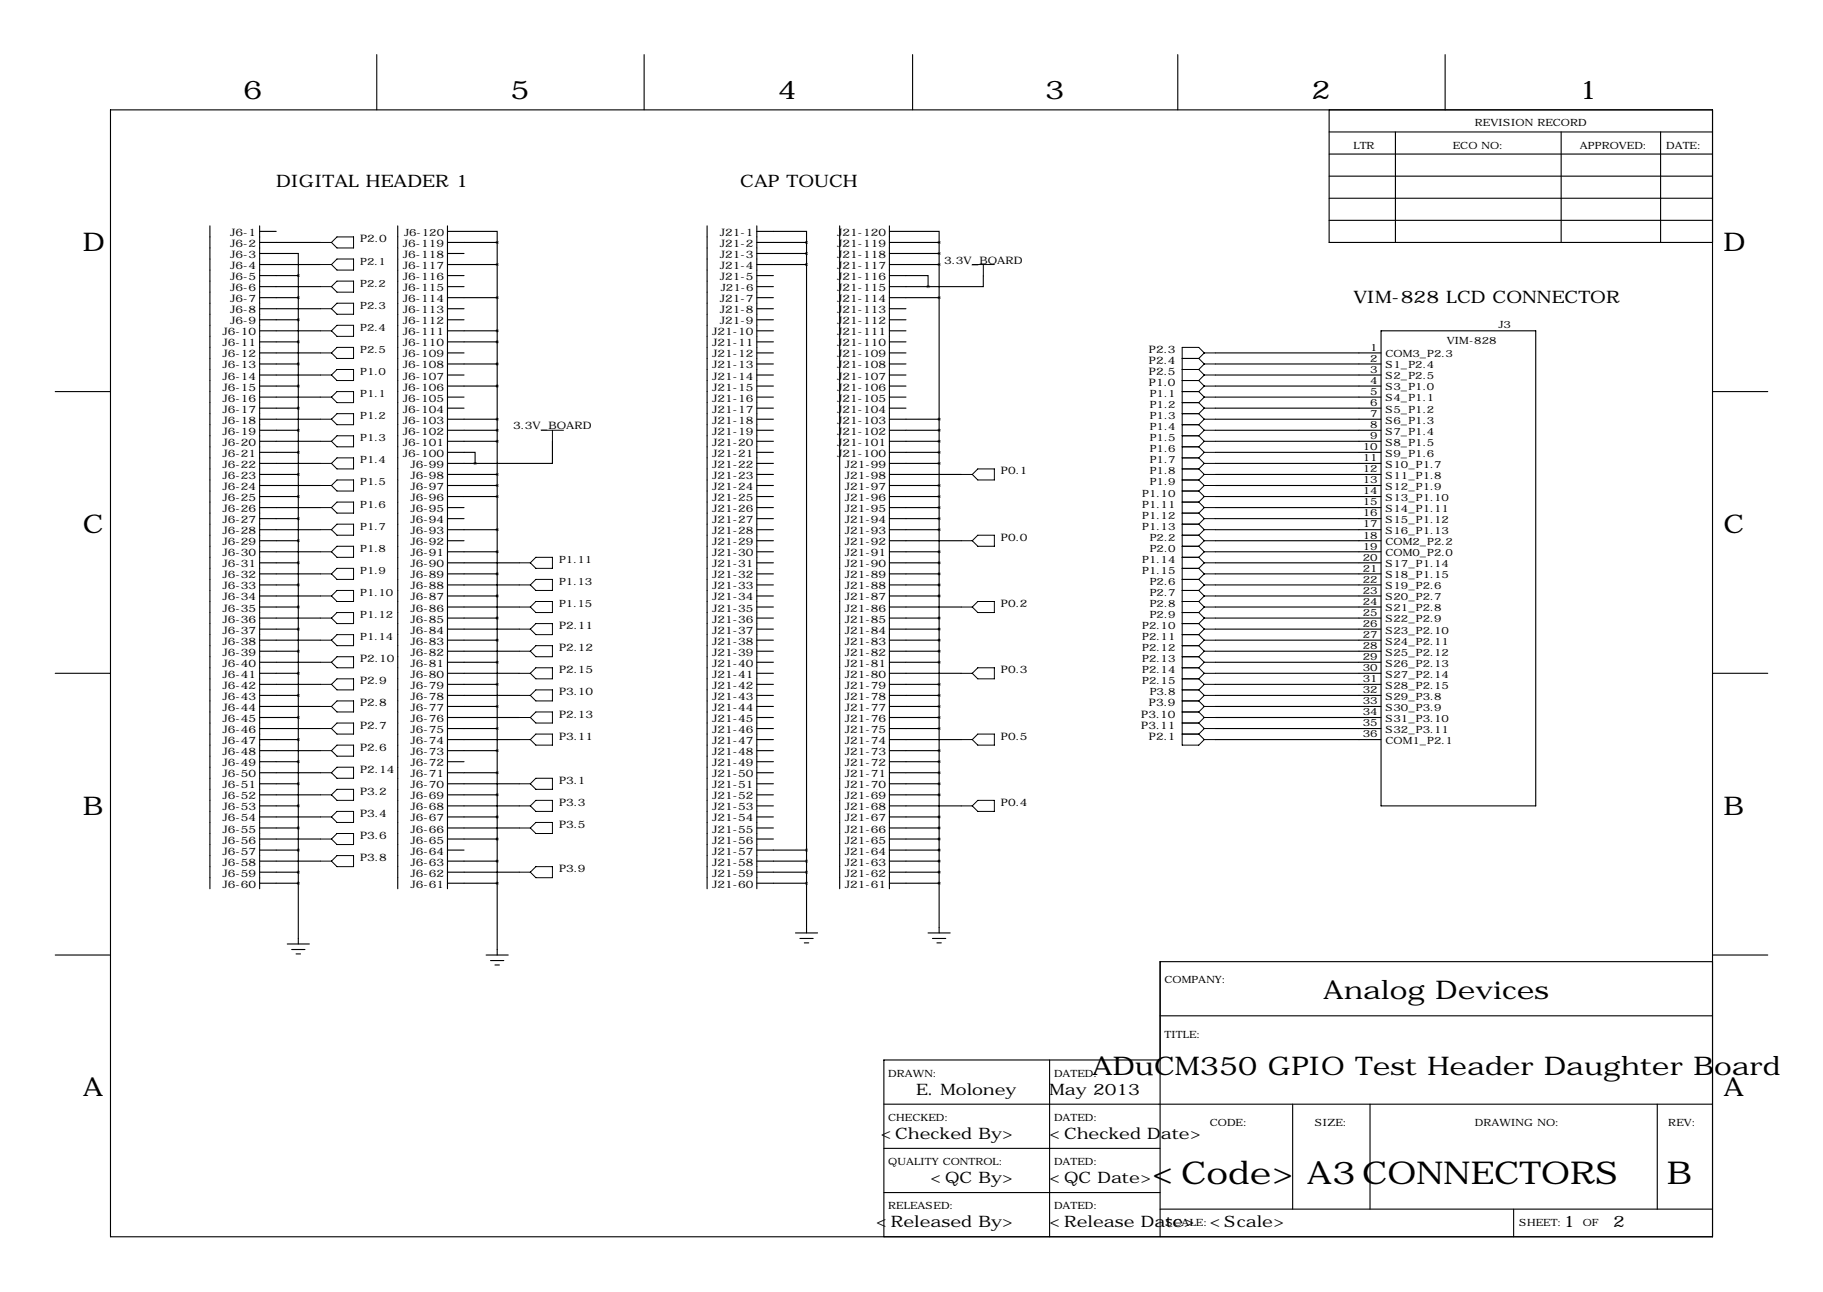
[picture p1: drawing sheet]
<svg xmlns="http://www.w3.org/2000/svg" width="419mm" height="297mm" viewBox="0 0 419 297" stroke-linecap="round" stroke-linejoin="round" font-family="sans-serif">
<g fill="none" stroke="#000" stroke-width=".25">
<path d="M86.6 12.6v12.7M148.1 12.6v12.7M209.8 12.6v12.7M270.8 12.6v12.7M332.2 12.6v12.7M25.4 25.3h368.3v259h-368.3zM305.6 30.3h88.1M305.6 35.4h88.1M305.6 25.3v30.4h88.1M320.8 30.3v25.4M358.9 30.3v25.4M381.8 30.3v25.4"/>
<path d="M48.3 51.9v152.4M59.7 58.3h8.9v5.1M59.7 55.7h14M59.7 51.9v152.4M59.7 53.2h3.8M91.4 51.9v152.4M102.9 53.2h11.4v2.5M102.9 55.7h11.4M102.9 58.3h3.8M102.9 51.9v152.4M114.3 55.7v163.9M162.6 51.9v152.4"/>
<path d="M174 53.2h11.4v2.5M174 55.7h11.4M174 58.3h11.4M174 51.9v152.4M185.4 55.7v158.8M193 51.9v152.4M204.5 53.2h11.4v2.5M204.5 55.7h11.4M204.5 58.3h11.4M204.5 51.9v152.4M215.9 55.7v158.8M305.6 40.5h88.1"/>
<path d="M305.6 45.6h88.1M305.6 50.7h88.1M59.7 60.8h14M59.7 63.4h8.9M59.7 65.9h14M59.7 68.4h8.9M59.7 71h14M59.7 73.5h8.9M59.7 76.1h14M59.7 78.6h8.9M68.6 63.4v153.6M102.9 60.8h11.4"/>
<path d="M102.9 63.4h3.8M102.9 65.9h3.8M102.9 68.4h11.4M102.9 71h3.8M102.9 73.5h3.8M102.9 76.1h11.4M102.9 78.6h11.4M174 60.8h11.4M174 63.4h3.8M174 65.9h3.8M174 68.4h3.8M174 71h3.8"/>
<path d="M174 73.5h3.8M174 76.1h3.8M174 78.6h3.8M204.5 63.4h8.9v2.5M204.5 60.8h11.4M204.5 65.9h8.9M204.5 68.4h11.4M204.5 71h3.8M204.5 73.5h3.8M204.5 76.1h3.8M204.5 78.6h3.8M226.1 63.4v2.5h-12.7"/>
<path d="M317.5 76.1h35.6v109.2h-35.6zM12.7 90h12.7M59.7 81.1h14M59.7 83.7h8.9M59.7 86.2h14M59.7 88.8h8.9M59.7 91.3h14M59.7 93.8h8.9M59.7 96.4h14M59.7 98.9h8.9M102.9 81.1h3.8M102.9 83.7h11.4"/>
<path d="M102.9 86.2h3.8M102.9 88.8h11.4M102.9 91.3h3.8M102.9 93.8h3.8M102.9 96.4h11.4M102.9 98.9h11.4M174 81.1h3.8M174 83.7h3.8M174 86.2h3.8M174 88.8h3.8M174 91.3h3.8M174 93.8h3.8"/>
<path d="M174 96.4h3.8M174 98.9h3.8M204.5 81.1h3.8M204.5 83.7h3.8M204.5 86.2h3.8M204.5 88.8h3.8M204.5 91.3h3.8M204.5 93.8h3.8M204.5 96.4h11.4M204.5 98.9h11.4M279.4 81.1h38.1M279.4 83.7h38.1"/>
<path d="M279.4 86.2h38.1M279.4 88.8h38.1M279.4 91.3h38.1M279.4 93.8h38.1M279.4 96.4h38.1M279.4 98.9h38.1M393.7 90h12.7M59.7 101.5h14M59.7 104h8.9M59.7 106.5h14M59.7 109.1h8.9M59.7 111.6h14"/>
<path d="M59.7 114.2h8.9M59.7 116.7h14M59.7 119.2h8.9M102.9 104h6.3v2.5M102.9 101.5h11.4M102.9 106.5h6.3M102.9 109.1h11.4M102.9 111.6h11.4M102.9 114.2h11.4M102.9 116.7h3.8M102.9 119.2h3.8M127 101.5v5h-17.8"/>
<path d="M174 101.5h3.8M174 104h3.8M174 106.5h3.8M174 109.1h3.8M174 111.6h3.8M174 114.2h3.8M174 116.7h3.8M174 119.2h3.8M204.5 101.5h11.4M204.5 104h11.4M204.5 106.5h11.4M204.5 109.1h16.5"/>
<path d="M204.5 111.6h11.4M204.5 114.2h11.4M204.5 116.7h11.4M204.5 119.2h11.4M279.4 101.5h38.1M279.4 104h38.1M279.4 106.5h38.1M279.4 109.1h38.1M279.4 111.6h38.1M279.4 114.2h38.1M279.4 116.7h38.1M279.4 119.2h38.1"/>
<path d="M59.7 121.8h14M59.7 124.3h8.9M59.7 126.9h14M59.7 129.4h8.9M59.7 131.9h14M59.7 134.5h8.9M59.7 137h14M59.7 139.6h8.9M102.9 121.8h11.4M102.9 124.3h3.8M102.9 126.9h11.4M102.9 129.4h16.5"/>
<path d="M102.9 131.9h11.4M102.9 134.5h16.5M102.9 137h11.4M102.9 139.6h16.5M174 121.8h3.8M174 124.3h3.8M174 126.9h3.8M174 129.4h3.8M174 131.9h3.8M174 134.5h3.8M174 137h3.8M174 139.6h3.8"/>
<path d="M204.5 121.8h11.4M204.5 124.3h16.5M204.5 126.9h11.4M204.5 129.4h11.4M204.5 131.9h11.4M204.5 134.5h11.4M204.5 137h11.4M204.5 139.6h16.5M279.4 121.8h38.1M279.4 124.3h38.1M279.4 126.9h38.1M279.4 129.4h38.1"/>
<path d="M279.4 131.9h38.1M279.4 134.5h38.1M279.4 137h38.1M279.4 139.6h38.1M12.7 154.8h12.7M59.7 154.8h8.9M59.7 142.1h14M59.7 144.6h8.9M59.7 147.2h14M59.7 149.7h8.9M59.7 152.3h14M59.7 157.3h14"/>
<path d="M59.7 159.9h8.9M102.9 154.8h16.5M102.9 142.1h11.4M102.9 144.6h16.5M102.9 147.2h11.4M102.9 149.7h16.5M102.9 152.3h11.4M102.9 157.3h11.4M102.9 159.9h16.5M174 154.8h3.8M174 142.1h3.8M174 144.6h3.8"/>
<path d="M174 147.2h3.8M174 149.7h3.8M174 152.3h3.8M174 157.3h3.8M174 159.9h3.8M204.5 154.8h16.5M204.5 142.1h11.4M204.5 144.6h11.4M204.5 147.2h11.4M204.5 149.7h11.4M204.5 152.3h11.4M204.5 157.3h11.4"/>
<path d="M204.5 159.9h11.4M279.4 154.8h38.1M279.4 142.1h38.1M279.4 144.6h38.1M279.4 147.2h38.1M279.4 149.7h38.1M279.4 152.3h38.1M279.4 157.3h38.1M279.4 159.9h38.1M393.7 154.8h12.7M59.7 162.4h14M59.7 165h8.9"/>
<path d="M59.7 167.5h14M59.7 170h8.9M59.7 172.6h14M59.7 175.1h8.9M59.7 177.7h14M102.9 162.4h11.4M102.9 165h16.5M102.9 167.5h11.4M102.9 170h16.5M102.9 172.6h11.4M102.9 175.1h3.8M102.9 177.7h11.4"/>
<path d="M174 162.4h3.8M174 165h3.8M174 167.5h3.8M174 170h3.8M174 172.6h3.8M174 175.1h3.8M174 177.7h3.8M204.5 162.4h11.4M204.5 165h11.4M204.5 167.5h11.4M204.5 170h16.5M204.5 172.6h11.4"/>
<path d="M204.5 175.1h11.4M204.5 177.7h11.4M279.4 162.4h38.1M279.4 165h38.1M279.4 167.5h38.1M279.4 170h38.1M59.7 180.2h8.9M59.7 182.7h14M59.7 185.3h8.9M59.7 187.8h14M59.7 190.4h8.9M59.7 192.9h14"/>
<path d="M59.7 195.4h8.9M59.7 198h14M102.9 180.2h16.5M102.9 182.7h11.4M102.9 185.3h16.5M102.9 187.8h11.4M102.9 190.4h16.5M102.9 192.9h11.4M102.9 195.4h3.8M102.9 198h11.4M174 180.2h3.8M174 182.7h3.8"/>
<path d="M174 185.3h3.8M174 187.8h3.8M174 190.4h3.8M174 192.9h3.8M174 195.4h11.4M174 198h11.4M204.5 180.2h11.4M204.5 182.7h11.4M204.5 185.3h16.5M204.5 187.8h11.4M204.5 190.4h11.4M204.5 192.9h11.4"/>
<path d="M204.5 195.4h11.4M204.5 198h11.4M12.7 219.6h12.7M59.7 200.5h8.9M59.7 203.1h8.9M66 217h5.1M67.1 218.3h3M68.1 219.3h1M102.9 200.5h16.5M102.9 203.1h11.4M111.8 219.6h5M174 200.5h11.4"/>
<path d="M174 203.1h11.4M182.9 214.5h5.1M183.9 215.8h3M184.9 216.8h1M204.5 200.5h11.4M204.5 203.1h11.4M213.4 214.5h5M214.4 215.8h3M215.4 216.8h1M393.7 219.6h12.7M112.8 220.8h3M113.8 221.9h1"/>
<path d="M266.7 233.5h127M393.7 221.1h-127v63.2M203.2 253.9h190.5M241.3 243.7v40.6M266.7 243.7h-63.5v40.6M297.2 253.9v24.1M315 253.9v24.1M381 253.9v24.1M203.2 264h63.5M203.2 274.2h63.5M266.7 278h127M348 278v6.3"/>
</g>
<g fill="none" stroke="#000" stroke-width=".23">
<path d="M73.7 55.7h2.5M76.2 55.7l1.3-1.2h3.8v2.5h-3.8zM77.5 59.5h3.8v2.6h-3.8l-1.3-1.3zM73.7 60.8h2.5M73.7 65.9h2.5M73.7 71h2.5M73.7 76.1h2.5M76.2 65.9l1.3-1.3h3.8v2.6h-3.8zM76.2 76.1l1.3-1.3h3.8v2.5h-3.8zM77.5 69.7h3.8v2.5h-3.8l-1.3-1.2zM223.5 60.8h5.1M226.1 60.8v2.6"/>
<path d="M73.7 81.1h2.5M73.7 86.2h2.5M73.7 91.3h2.5M73.7 96.4h2.5M76.2 81.1l1.3-1.2h3.8v2.5h-3.8zM76.2 91.3l1.3-1.3h3.8v2.6h-3.8zM77.5 84.9h3.8v2.6h-3.8l-1.3-1.3zM77.5 95.1h3.8v2.5h-3.8l-1.3-1.2zM124.5 98.9h5M127 98.9v2.6M271.8 82.4h3.8M271.8 87.5h3.8"/>
<path d="M271.8 84.9h3.8M271.8 92.6h3.8M271.8 90h3.8M271.8 97.6h3.8M271.8 95.1h3.8M275.6 82.4l1.3 1.3M275.6 84.9l1.3 1.3M275.6 87.5l1.3 1.3M275.6 90l1.3 1.3M275.6 92.6l1.3 1.2M275.6 95.1l1.3 1.3M275.6 97.6l1.3 1.3"/>
<path d="M276.9 81.1h2.5M276.9 81.1l-1.3-1.2h-3.8v91.4h3.8l1.3-1.3M276.9 86.2h2.5M276.9 91.3h2.5M276.9 96.4h2.5M276.9 98.9h2.5M276.9 86.2l-1.3 1.3M276.9 81.1l-1.3 1.3M276.9 83.7h2.5M276.9 83.7l-1.3 1.2M276.9 88.8h2.5M276.9 88.8l-1.3 1.2"/>
<path d="M276.9 91.3l-1.3 1.3M276.9 93.8h2.5M276.9 93.8l-1.3 1.3M276.9 96.4l-1.3 1.2M276.9 98.9l-1.3 1.3M73.7 101.5h2.5M73.7 106.5h2.5M73.7 111.6h2.5M73.7 116.7h2.5M76.2 101.5l1.3-1.3h3.8v2.5h-3.8zM76.2 106.5l1.3-1.2h3.8v2.5h-3.8zM76.2 116.7l1.3-1.3h3.8v2.6h-3.8z"/>
<path d="M77.5 110.3h3.8v2.6h-3.8l-1.3-1.3zM221 109.1h2.5M223.5 109.1l1.3-1.3h3.8v2.5h-3.8zM271.8 102.7h3.8M271.8 100.2h3.8M271.8 107.8h3.8M271.8 105.3h3.8M271.8 112.9h3.8M271.8 110.3h3.8M271.8 118h3.8M271.8 115.4h3.8M275.6 100.2l1.3 1.3"/>
<path d="M275.6 102.7l1.3 1.3M275.6 105.3l1.3 1.2M275.6 107.8l1.3 1.3M275.6 110.3l1.3 1.3M275.6 112.9l1.3 1.3M275.6 115.4l1.3 1.3M275.6 118l1.3 1.2M276.9 101.5h2.5M276.9 106.5h2.5M276.9 111.6h2.5M276.9 116.7h2.5M276.9 109.1h2.5"/>
<path d="M276.9 101.5l-1.3 1.2M276.9 116.7l-1.3 1.3M276.9 104h2.5M276.9 104l-1.3 1.3M276.9 106.5l-1.3 1.3M276.9 109.1l-1.3 1.2M276.9 111.6l-1.3 1.3M276.9 114.2h2.5M276.9 114.2l-1.3 1.2M276.9 119.2h2.5M276.9 119.2l-1.3 1.3M73.7 121.8h2.5"/>
<path d="M73.7 126.9h2.5M73.7 131.9h2.5M73.7 137h2.5M76.2 121.8l1.3-1.3h3.8v2.5h-3.8zM76.2 126.9l1.3-1.3h3.8v2.5h-3.8zM76.2 131.9l1.3-1.2h3.8v2.5h-3.8zM77.5 135.7h3.8v2.6h-3.8l-1.3-1.3zM119.4 129.4h2.5M119.4 134.5h2.5M119.4 139.6h2.5M121.9 129.4l1.3-1.3h3.8v2.6h-3.8zM121.9 134.5l1.3-1.3h3.8v2.5h-3.8z"/>
<path d="M121.9 139.6l1.3-1.3h3.8v2.5h-3.8zM221 139.6h2.5M221 124.3h2.5M223.5 124.3l1.3-1.3h3.8v2.6h-3.8zM223.5 139.6l1.3-1.3h3.8v2.5h-3.8zM271.8 123h3.8M271.8 120.5h3.8M271.8 128.1h3.8M271.8 125.6h3.8M271.8 133.2h3.8M271.8 130.7h3.8M271.8 138.3h3.8"/>
<path d="M271.8 135.7h3.8M275.6 120.5l1.3 1.3M275.6 123l1.3 1.3M275.6 125.6l1.3 1.3M275.6 128.1l1.3 1.3M275.6 130.7l1.3 1.2M275.6 133.2l1.3 1.3M275.6 135.7l1.3 1.3M275.6 138.3l1.3 1.3M276.9 121.8h2.5M276.9 126.9h2.5M276.9 131.9h2.5"/>
<path d="M276.9 137h2.5M276.9 129.4h2.5M276.9 134.5h2.5M276.9 139.6h2.5M276.9 124.3h2.5M276.9 131.9l-1.3 1.3M276.9 121.8l-1.3 1.2M276.9 124.3l-1.3 1.3M276.9 126.9l-1.3 1.2M276.9 129.4l-1.3 1.3M276.9 134.5l-1.3 1.2M276.9 137l-1.3 1.3"/>
<path d="M276.9 139.6l-1.3 1.2M73.7 142.1h2.5M73.7 147.2h2.5M73.7 152.3h2.5M73.7 157.3h2.5M76.2 142.1l1.3-1.3h3.8v2.6h-3.8zM76.2 152.3l1.3-1.3h3.8v2.5h-3.8zM76.2 157.3l1.3-1.2h3.8v2.5h-3.8zM77.5 145.9h3.8v2.5h-3.8l-1.3-1.2zM119.4 154.8h2.5M119.4 144.6h2.5M119.4 149.7h2.5"/>
<path d="M119.4 159.9h2.5M121.9 144.6l1.3-1.2h3.8v2.5h-3.8zM121.9 149.7l1.3-1.3h3.8v2.6h-3.8zM121.9 154.8l1.3-1.3h3.8v2.6h-3.8zM121.9 159.9l1.3-1.3h3.8v2.5h-3.8zM221 154.8h2.5M223.5 154.8l1.3-1.3h3.8v2.6h-3.8zM271.8 143.4h3.8M271.8 140.8h3.8M271.8 148.4h3.8M271.8 145.9h3.8M271.8 156.1h3.8"/>
<path d="M271.8 153.5h3.8M271.8 151h3.8M271.8 158.6h3.8M275.6 140.8l1.3 1.3M275.6 143.4l1.3 1.2M275.6 145.9l1.3 1.3M275.6 148.4l1.3 1.3M275.6 151l1.3 1.3M275.6 153.5l1.3 1.3M275.6 156.1l1.3 1.2M275.6 158.6l1.3 1.3M276.9 142.1h2.5"/>
<path d="M276.9 147.2h2.5M276.9 154.8h2.5M276.9 142.1l-1.3 1.3M276.9 144.6h2.5M276.9 144.6l-1.3 1.3M276.9 147.2l-1.3 1.2M276.9 149.7h2.5M276.9 149.7l-1.3 1.3M276.9 152.3h2.5M276.9 152.3l-1.3 1.2M276.9 154.8l-1.3 1.3M276.9 157.3h2.5"/>
<path d="M276.9 157.3l-1.3 1.3M276.9 159.9h2.5M276.9 159.9l-1.3 1.2M73.7 167.5h2.5M73.7 162.4h2.5M73.7 172.6h2.5M73.7 177.7h2.5M76.2 162.4l1.3-1.3h3.8v2.6h-3.8zM76.2 167.5l1.3-1.3h3.8v2.6h-3.8zM76.2 172.6l1.3-1.3h3.8v2.5h-3.8zM76.2 177.7l1.3-1.3h3.8v2.5h-3.8zM119.4 170h2.5"/>
<path d="M119.4 165h2.5M121.9 170l1.3-1.2h3.8v2.5h-3.8zM123.2 163.7h3.8v2.5h-3.8l-1.3-1.2zM221 170h2.5M223.5 170l1.3-1.2h3.8v2.5h-3.8zM271.8 168.8h3.8M271.8 161.1h3.8M271.8 166.2h3.8M271.8 163.7h3.8M275.6 163.7l1.3 1.3M275.6 166.2l1.3 1.3M275.6 168.8l1.3 1.2"/>
<path d="M275.6 161.1l1.3 1.3M276.9 170h2.5M276.9 165h2.5M276.9 165l-1.3 1.2M276.9 167.5h2.5M276.9 167.5l-1.3 1.3M276.9 162.4h2.5M276.9 162.4l-1.3 1.3M73.7 198h2.5M73.7 187.8h2.5M73.7 182.7h2.5M73.7 192.9h2.5"/>
<path d="M76.2 187.8l1.3-1.3h3.8v2.6h-3.8zM76.2 192.9l1.3-1.3h3.8v2.6h-3.8zM76.2 198l1.3-1.3h3.8v2.5h-3.8zM77.5 181.5h3.8v2.5h-3.8l-1.3-1.3zM119.4 185.3h2.5M119.4 180.2h2.5M119.4 190.4h2.5M121.9 180.2l1.3-1.3h3.8v2.6h-3.8zM121.9 185.3l1.3-1.3h3.8v2.5h-3.8zM121.9 190.4l1.3-1.3h3.8v2.5h-3.8zM123.2 199.2h3.8v2.6h-3.8l-1.3-1.3zM221 185.3h2.5"/>
<path d="M223.5 185.3l1.3-1.3h3.8v2.5h-3.8zM119.4 200.5h2.5"/>
</g>
<path d="M213.3 65.9a.05 .05 0 0 0 .1 0 .05 .05 0 0 0-.1 0z" fill="#000" stroke="#000" stroke-width=".63"/>
<g font-size="7.3">
<text x="264.9" y="272.3">&lt;Code&gt;</text>
<text x="300.5" y="272.3">A3 CONNECTORS</text>
<text x="383.2" y="272.3">B</text>
</g>
<g font-size="5.9">
<text x="55.9" y="22.7">6</text>
<text x="117.3" y="22.7">5</text>
<text x="178.8" y="22.7">4</text>
<text x="240.3" y="22.7">3</text>
<text x="301.5" y="22.7">2</text>
<text x="363" y="22.7">1</text>
<text x="19" y="57.8">D</text>
<text x="396.2" y="57.8">D</text>
<text x="19" y="122.5">C</text>
<text x="396.2" y="122.5">C</text>
<text x="19" y="187.3">B</text>
<text x="396.2" y="187.3">B</text>
<text x="304.2" y="229.8">Analog Devices</text>
<text x="251.1" y="247.1">ADuCM350 GPIO Test Header Daughter Board</text>
<text x="19" y="252.1">A</text>
<text x="396.2" y="252.1">A</text>
</g>
<g font-size="4">
<text x="63.5" y="43">DIGITAL HEADER 1</text>
<text x="170.2" y="43">CAP TOUCH</text>
<text x="311.1" y="69.7">VIM-828 LCD CONNECTOR</text>
</g>
<g font-size="3.6">
<text x="210.6" y="251.6">E. Moloney</text>
<text x="241.3" y="251.6">May 2013</text>
<text x="202.5" y="261.8">&lt;Checked By&gt;</text>
<text x="241.3" y="261.8">&lt;Checked Date&gt;</text>
<text x="213.9" y="272">&lt;QC By&gt;</text>
<text x="241.3" y="272">&lt;QC Date&gt;</text>
<text x="201.5" y="282.1">&lt;Released By&gt;</text>
<text x="241.3" y="282.1">&lt;Release Date&gt;</text>
<text x="278.1" y="282.1">&lt;Scale&gt;</text>
<text x="359.4" y="282.1">1</text>
<text x="370.8" y="282.1">2</text>
</g>
<g font-size="2.4">
<text x="52.9" y="54.2">J6-1</text>
<text x="52.9" y="56.8">J6-2</text>
<text x="52.9" y="59.3">J6-3</text>
<text x="82.8" y="55.7">P2.0</text>
<text x="92.6" y="59.3">J6-118</text>
<text x="92.6" y="56.8">J6-119</text>
<text x="165.5" y="54.2">J21-1</text>
<text x="165.5" y="56.8">J21-2</text>
<text x="165.5" y="59.3">J21-3</text>
<text x="192.4" y="59.3">J21-118</text>
<text x="192.4" y="56.8">J21-119</text>
<text x="192.4" y="54.2">J21-120</text>
<text x="52.9" y="61.9">J6-4</text>
<text x="52.9" y="64.4">J6-5</text>
<text x="92.6" y="64.4">J6-116</text>
<text x="92.6" y="61.9">J6-117</text>
<text x="165.5" y="61.9">J21-4</text>
<text x="165.5" y="64.4">J21-5</text>
<text x="192.4" y="64.4">J21-116</text>
<text x="192.4" y="61.9">J21-117</text>
<text x="217" y="60.6">3.3V_BOARD</text>
<text x="52.9" y="66.9">J6-6</text>
<text x="52.9" y="69.5">J6-7</text>
<text x="92.6" y="69.5">J6-114</text>
<text x="92.6" y="66.9">J6-115</text>
<text x="165.5" y="69.5">J21-7</text>
<text x="192.4" y="69.5">J21-114</text>
<text x="192.4" y="66.9">J21-115</text>
<text x="51.2" y="77.1">J6-10</text>
<text x="52.9" y="72">J6-8</text>
<text x="52.9" y="74.6">J6-9</text>
<text x="92.6" y="77.1">J6-111</text>
<text x="92.6" y="74.6">J6-112</text>
<text x="92.6" y="72">J6-113</text>
<text x="163.7" y="77.1">J21-10</text>
<text x="165.5" y="72">J21-8</text>
<text x="165.5" y="74.6">J21-9</text>
<text x="192.4" y="77.1">J21-111</text>
<text x="192.4" y="74.6">J21-112</text>
<text x="192.4" y="72">J21-113</text>
<text x="51.2" y="79.6">J6-11</text>
<text x="51.2" y="82.2">J6-12</text>
<text x="92.6" y="82.2">J6-109</text>
<text x="92.6" y="79.6">J6-110</text>
<text x="163.7" y="79.6">J21-11</text>
<text x="163.7" y="82.2">J21-12</text>
<text x="192.4" y="82.2">J21-109</text>
<text x="192.4" y="79.6">J21-110</text>
<text x="264.1" y="81.1">P2.3</text>
<text x="264.1" y="83.7">P2.4</text>
<text x="51.2" y="84.7">J6-13</text>
<text x="51.2" y="87.3">J6-14</text>
<text x="51.2" y="89.8">J6-15</text>
<text x="92.6" y="89.8">J6-106</text>
<text x="92.6" y="87.3">J6-107</text>
<text x="92.6" y="84.7">J6-108</text>
<text x="163.7" y="84.7">J21-13</text>
<text x="163.7" y="87.3">J21-14</text>
<text x="163.7" y="89.8">J21-15</text>
<text x="192.4" y="89.8">J21-106</text>
<text x="192.4" y="87.3">J21-107</text>
<text x="192.4" y="84.7">J21-108</text>
<text x="264.1" y="86.2">P2.5</text>
<text x="264.1" y="88.8">P1.0</text>
<text x="51.2" y="92.3">J6-16</text>
<text x="51.2" y="94.9">J6-17</text>
<text x="92.6" y="94.9">J6-104</text>
<text x="92.6" y="92.3">J6-105</text>
<text x="163.7" y="92.3">J21-16</text>
<text x="163.7" y="94.9">J21-17</text>
<text x="192.4" y="94.9">J21-104</text>
<text x="192.4" y="92.3">J21-105</text>
<text x="51.2" y="97.4">J6-18</text>
<text x="51.2" y="100">J6-19</text>
<text x="92.6" y="100">J6-102</text>
<text x="92.6" y="97.4">J6-103</text>
<text x="118" y="98.7">3.3V_BOARD</text>
<text x="163.7" y="97.4">J21-18</text>
<text x="163.7" y="100">J21-19</text>
<text x="192.4" y="100">J21-102</text>
<text x="192.4" y="97.4">J21-103</text>
<text x="51.2" y="102.5">J6-20</text>
<text x="51.2" y="105">J6-21</text>
<text x="51.2" y="107.6">J6-22</text>
<text x="92.6" y="105">J6-100</text>
<text x="92.6" y="102.5">J6-101</text>
<text x="94.4" y="107.6">J6-99</text>
<text x="163.7" y="102.5">J21-20</text>
<text x="163.7" y="105">J21-21</text>
<text x="163.7" y="107.6">J21-22</text>
<text x="192.4" y="105">J21-100</text>
<text x="192.4" y="102.5">J21-101</text>
<text x="194.2" y="107.6">J21-99</text>
<text x="51.2" y="110.1">J6-23</text>
<text x="51.2" y="112.7">J6-24</text>
<text x="94.4" y="112.7">J6-97</text>
<text x="94.4" y="110.1">J6-98</text>
<text x="163.7" y="110.1">J21-23</text>
<text x="163.7" y="112.7">J21-24</text>
<text x="194.2" y="112.7">J21-97</text>
<text x="194.2" y="110.1">J21-98</text>
<text x="230.1" y="109.1">P0.1</text>
<text x="51.2" y="115.2">J6-25</text>
<text x="51.2" y="117.7">J6-26</text>
<text x="94.4" y="117.7">J6-95</text>
<text x="94.4" y="115.2">J6-96</text>
<text x="163.7" y="115.2">J21-25</text>
<text x="163.7" y="117.7">J21-26</text>
<text x="194.2" y="117.7">J21-95</text>
<text x="194.2" y="115.2">J21-96</text>
<text x="51.2" y="120.3">J6-27</text>
<text x="51.2" y="122.8">J6-28</text>
<text x="51.2" y="125.4">J6-29</text>
<text x="94.4" y="125.4">J6-92</text>
<text x="94.4" y="122.8">J6-93</text>
<text x="94.4" y="120.3">J6-94</text>
<text x="163.7" y="120.3">J21-27</text>
<text x="163.7" y="122.8">J21-28</text>
<text x="163.7" y="125.4">J21-29</text>
<text x="194.2" y="125.4">J21-92</text>
<text x="194.2" y="122.8">J21-93</text>
<text x="194.2" y="120.3">J21-94</text>
<text x="230.1" y="124.3">P0.0</text>
<text x="51.2" y="127.9">J6-30</text>
<text x="51.2" y="130.4">J6-31</text>
<text x="94.4" y="130.4">J6-90</text>
<text x="94.4" y="127.9">J6-91</text>
<text x="163.7" y="127.9">J21-30</text>
<text x="163.7" y="130.4">J21-31</text>
<text x="194.2" y="130.4">J21-90</text>
<text x="194.2" y="127.9">J21-91</text>
<text x="51.2" y="133">J6-32</text>
<text x="51.2" y="135.5">J6-33</text>
<text x="94.4" y="135.5">J6-88</text>
<text x="94.4" y="133">J6-89</text>
<text x="163.7" y="133">J21-32</text>
<text x="163.7" y="135.5">J21-33</text>
<text x="194.2" y="135.5">J21-88</text>
<text x="194.2" y="133">J21-89</text>
<text x="51.2" y="138.1">J6-34</text>
<text x="51.2" y="140.6">J6-35</text>
<text x="51.2" y="143.1">J6-36</text>
<text x="94.4" y="143.1">J6-85</text>
<text x="94.4" y="140.6">J6-86</text>
<text x="94.4" y="138.1">J6-87</text>
<text x="163.7" y="138.1">J21-34</text>
<text x="163.7" y="140.6">J21-35</text>
<text x="163.7" y="143.1">J21-36</text>
<text x="194.2" y="143.1">J21-85</text>
<text x="194.2" y="140.6">J21-86</text>
<text x="194.2" y="138.1">J21-87</text>
<text x="230.1" y="139.6">P0.2</text>
<text x="51.2" y="145.7">J6-37</text>
<text x="51.2" y="148.2">J6-38</text>
<text x="94.4" y="148.2">J6-83</text>
<text x="94.4" y="145.7">J6-84</text>
<text x="128.5" y="144.6">P2.11</text>
<text x="128.5" y="149.7">P2.12</text>
<text x="163.7" y="145.7">J21-37</text>
<text x="163.7" y="148.2">J21-38</text>
<text x="194.2" y="148.2">J21-83</text>
<text x="194.2" y="145.7">J21-84</text>
<text x="51.2" y="150.8">J6-39</text>
<text x="51.2" y="153.3">J6-40</text>
<text x="51.2" y="155.8">J6-41</text>
<text x="82.8" y="152.3">P2.10</text>
<text x="94.4" y="155.8">J6-80</text>
<text x="94.4" y="153.3">J6-81</text>
<text x="94.4" y="150.8">J6-82</text>
<text x="128.5" y="154.8">P2.15</text>
<text x="163.7" y="150.8">J21-39</text>
<text x="163.7" y="153.3">J21-40</text>
<text x="163.7" y="155.8">J21-41</text>
<text x="194.2" y="155.8">J21-80</text>
<text x="194.2" y="153.3">J21-81</text>
<text x="194.2" y="150.8">J21-82</text>
<text x="230.1" y="154.8">P0.3</text>
<text x="51.2" y="158.4">J6-42</text>
<text x="51.2" y="160.9">J6-43</text>
<text x="82.8" y="157.3">P2.9</text>
<text x="94.4" y="160.9">J6-78</text>
<text x="94.4" y="158.4">J6-79</text>
<text x="128.5" y="159.9">P3.10</text>
<text x="163.7" y="158.4">J21-42</text>
<text x="163.7" y="160.9">J21-43</text>
<text x="194.2" y="160.9">J21-78</text>
<text x="194.2" y="158.4">J21-79</text>
<text x="51.2" y="163.5">J6-44</text>
<text x="51.2" y="166">J6-45</text>
<text x="82.8" y="167.5">P2.7</text>
<text x="82.8" y="162.4">P2.8</text>
<text x="94.4" y="166">J6-76</text>
<text x="94.4" y="163.5">J6-77</text>
<text x="128.5" y="165">P2.13</text>
<text x="163.7" y="163.5">J21-44</text>
<text x="163.7" y="166">J21-45</text>
<text x="194.2" y="166">J21-76</text>
<text x="194.2" y="163.5">J21-77</text>
<text x="262.4" y="165">P3.10</text>
<text x="262.4" y="167.5">P3.11</text>
<text x="264.1" y="162.4">P3.9</text>
<text x="51.2" y="168.5">J6-46</text>
<text x="51.2" y="171.1">J6-47</text>
<text x="51.2" y="173.6">J6-48</text>
<text x="82.8" y="172.6">P2.6</text>
<text x="94.4" y="173.6">J6-73</text>
<text x="94.4" y="171.1">J6-74</text>
<text x="94.4" y="168.5">J6-75</text>
<text x="128.5" y="170">P3.11</text>
<text x="163.7" y="168.5">J21-46</text>
<text x="163.7" y="171.1">J21-47</text>
<text x="163.7" y="173.6">J21-48</text>
<text x="194.2" y="173.6">J21-73</text>
<text x="194.2" y="171.1">J21-74</text>
<text x="194.2" y="168.5">J21-75</text>
<text x="230.1" y="170">P0.5</text>
<text x="264.1" y="170">P2.1</text>
<text x="51.2" y="176.2">J6-49</text>
<text x="51.2" y="178.7">J6-50</text>
<text x="82.8" y="177.7">P2.14</text>
<text x="94.4" y="178.7">J6-71</text>
<text x="94.4" y="176.2">J6-72</text>
<text x="163.7" y="176.2">J21-49</text>
<text x="163.7" y="178.7">J21-50</text>
<text x="194.2" y="178.7">J21-71</text>
<text x="194.2" y="176.2">J21-72</text>
<text x="51.2" y="181.2">J6-51</text>
<text x="51.2" y="183.8">J6-52</text>
<text x="82.8" y="182.7">P3.2</text>
<text x="94.4" y="183.8">J6-69</text>
<text x="94.4" y="181.2">J6-70</text>
<text x="128.5" y="180.2">P3.1</text>
<text x="128.5" y="185.3">P3.3</text>
<text x="163.7" y="181.2">J21-51</text>
<text x="163.7" y="183.8">J21-52</text>
<text x="194.2" y="183.8">J21-69</text>
<text x="194.2" y="181.2">J21-70</text>
<text x="230.1" y="185.3">P0.4</text>
<text x="51.2" y="186.3">J6-53</text>
<text x="51.2" y="188.9">J6-54</text>
<text x="51.2" y="191.4">J6-55</text>
<text x="82.8" y="187.8">P3.4</text>
<text x="94.4" y="191.4">J6-66</text>
<text x="94.4" y="188.9">J6-67</text>
<text x="94.4" y="186.3">J6-68</text>
<text x="128.5" y="190.4">P3.5</text>
<text x="163.7" y="186.3">J21-53</text>
<text x="163.7" y="188.9">J21-54</text>
<text x="163.7" y="191.4">J21-55</text>
<text x="194.2" y="191.4">J21-66</text>
<text x="194.2" y="188.9">J21-67</text>
<text x="194.2" y="186.3">J21-68</text>
<text x="51.2" y="193.9">J6-56</text>
<text x="51.2" y="196.5">J6-57</text>
<text x="82.8" y="198">P3.8</text>
<text x="82.8" y="192.9">P3.6</text>
<text x="94.4" y="196.5">J6-64</text>
<text x="94.4" y="193.9">J6-65</text>
<text x="163.7" y="193.9">J21-56</text>
<text x="163.7" y="196.5">J21-57</text>
<text x="194.2" y="196.5">J21-64</text>
<text x="194.2" y="193.9">J21-65</text>
<text x="51.2" y="199">J6-58</text>
<text x="51.2" y="201.6">J6-59</text>
<text x="94.4" y="201.6">J6-62</text>
<text x="94.4" y="199">J6-63</text>
<text x="128.5" y="200.5">P3.9</text>
<text x="163.7" y="199">J21-58</text>
<text x="163.7" y="201.6">J21-59</text>
<text x="194.2" y="201.6">J21-62</text>
<text x="194.2" y="199">J21-63</text>
<text x="51.2" y="204.1">J6-60</text>
<text x="94.4" y="204.1">J6-61</text>
<text x="163.7" y="204.1">J21-60</text>
<text x="194.2" y="204.1">J21-61</text>
</g>
<g font-size="2.3">
<text x="339.1" y="29.1">REVISION RECORD</text>
<text x="311.1" y="34.1">LTR</text>
<text x="334" y="34.1">ECO NO:</text>
<text x="363.2" y="34.1">APPROVED:</text>
<text x="383" y="34.1">DATE:</text>
<text x="92.9" y="54.2">J6-120</text>
<text x="82.8" y="60.8">P2.1</text>
<text x="82.8" y="65.9">P2.2</text>
<text x="82.8" y="71">P2.3</text>
<text x="165.7" y="66.9">J21-6</text>
<text x="82.8" y="76.1">P2.4</text>
<text x="344.5" y="75.3">J3</text>
<text x="82.8" y="81.1">P2.5</text>
<text x="315" y="80.6">1</text>
<text x="315" y="83.2">2</text>
<text x="318.5" y="82.1">COM3_P2.3</text>
<text x="332.6" y="79.1">VIM-828</text>
<text x="82.8" y="86.2">P1.0</text>
<text x="315" y="85.7">3</text>
<text x="315" y="88.3">4</text>
<text x="318.5" y="84.7">S1_P2.4</text>
<text x="318.5" y="87.2">S2_P2.5</text>
<text x="318.5" y="89.8">S3_P1.0</text>
<text x="82.8" y="91.3">P1.1</text>
<text x="264.3" y="91.3">P1.1</text>
<text x="264.3" y="93.8">P1.2</text>
<text x="315" y="90.8">5</text>
<text x="315" y="93.3">6</text>
<text x="315" y="95.9">7</text>
<text x="318.5" y="92.3">S4_P1.1</text>
<text x="318.5" y="94.8">S5_P1.2</text>
<text x="82.8" y="96.4">P1.2</text>
<text x="82.8" y="101.5">P1.3</text>
<text x="264.3" y="96.4">P1.3</text>
<text x="264.3" y="98.9">P1.4</text>
<text x="264.3" y="101.5">P1.5</text>
<text x="315" y="98.4">8</text>
<text x="315" y="101">9</text>
<text x="318.5" y="97.4">S6_P1.3</text>
<text x="318.5" y="99.9">S7_P1.4</text>
<text x="82.8" y="106.5">P1.4</text>
<text x="264.3" y="104">P1.6</text>
<text x="264.3" y="106.5">P1.7</text>
<text x="313.3" y="103.5">10</text>
<text x="313.3" y="106">11</text>
<text x="318.5" y="102.5">S8_P1.5</text>
<text x="318.5" y="105">S9_P1.6</text>
<text x="318.5" y="107.5">S10_P1.7</text>
<text x="82.8" y="111.6">P1.5</text>
<text x="264.3" y="109.1">P1.8</text>
<text x="264.3" y="111.6">P1.9</text>
<text x="313.3" y="108.6">12</text>
<text x="313.3" y="111.1">13</text>
<text x="313.3" y="113.7">14</text>
<text x="318.5" y="110.1">S11_P1.8</text>
<text x="318.5" y="112.6">S12_P1.9</text>
<text x="82.8" y="116.7">P1.6</text>
<text x="262.6" y="114.2">P1.10</text>
<text x="262.6" y="116.7">P1.11</text>
<text x="262.6" y="119.2">P1.12</text>
<text x="313.3" y="116.2">15</text>
<text x="313.3" y="118.7">16</text>
<text x="318.5" y="115.2">S13_P1.10</text>
<text x="318.5" y="117.7">S14_P1.11</text>
<text x="82.8" y="121.8">P1.7</text>
<text x="262.6" y="121.8">P1.13</text>
<text x="264.3" y="124.3">P2.2</text>
<text x="313.3" y="121.3">17</text>
<text x="313.3" y="123.8">18</text>
<text x="318.5" y="120.2">S15_P1.12</text>
<text x="318.5" y="122.8">S16_P1.13</text>
<text x="318.5" y="125.3">COM2_P2.2</text>
<text x="82.8" y="126.9">P1.8</text>
<text x="82.8" y="131.9">P1.9</text>
<text x="128.5" y="129.4">P1.11</text>
<text x="262.6" y="129.4">P1.14</text>
<text x="262.6" y="131.9">P1.15</text>
<text x="264.3" y="126.9">P2.0</text>
<text x="313.3" y="126.4">19</text>
<text x="313.3" y="128.9">20</text>
<text x="313.3" y="131.4">21</text>
<text x="318.5" y="127.9">COM0_P2.0</text>
<text x="318.5" y="130.4">S17_P1.14</text>
<text x="82.8" y="137">P1.10</text>
<text x="128.5" y="134.5">P1.13</text>
<text x="264.3" y="134.5">P2.6</text>
<text x="264.3" y="137">P2.7</text>
<text x="313.3" y="134">22</text>
<text x="313.3" y="136.5">23</text>
<text x="318.5" y="132.9">S18_P1.15</text>
<text x="318.5" y="135.5">S19_P2.6</text>
<text x="82.8" y="142.1">P1.12</text>
<text x="128.5" y="139.6">P1.15</text>
<text x="264.3" y="139.6">P2.8</text>
<text x="264.3" y="142.1">P2.9</text>
<text x="313.3" y="139.1">24</text>
<text x="313.3" y="141.6">25</text>
<text x="318.5" y="138">S20_P2.7</text>
<text x="318.5" y="140.6">S21_P2.8</text>
<text x="318.5" y="143.1">S22_P2.9</text>
<text x="82.8" y="147.2">P1.14</text>
<text x="262.6" y="144.6">P2.10</text>
<text x="262.6" y="147.2">P2.11</text>
<text x="262.6" y="149.7">P2.12</text>
<text x="313.3" y="144.1">26</text>
<text x="313.3" y="146.7">27</text>
<text x="313.3" y="149.2">28</text>
<text x="318.5" y="145.6">S23_P2.10</text>
<text x="318.5" y="148.2">S24_P2.11</text>
<text x="262.6" y="152.3">P2.13</text>
<text x="262.6" y="154.8">P2.14</text>
<text x="313.3" y="151.8">29</text>
<text x="313.3" y="154.3">30</text>
<text x="318.5" y="150.7">S25_P2.12</text>
<text x="318.5" y="153.3">S26_P2.13</text>
<text x="318.5" y="155.8">S27_P2.14</text>
<text x="262.6" y="157.3">P2.15</text>
<text x="264.3" y="159.9">P3.8</text>
<text x="313.3" y="156.8">31</text>
<text x="313.3" y="159.4">32</text>
<text x="313.3" y="161.9">33</text>
<text x="318.5" y="158.3">S28_P2.15</text>
<text x="318.5" y="160.9">S29_P3.8</text>
<text x="313.3" y="164.5">34</text>
<text x="313.3" y="167">35</text>
<text x="318.5" y="163.4">S30_P3.9</text>
<text x="318.5" y="166">S31_P3.10</text>
<text x="313.3" y="169.5">36</text>
<text x="318.5" y="168.5">S32_P3.11</text>
<text x="318.5" y="171">COM1_P2.1</text>
<text x="267.7" y="225.9">COMPANY:</text>
<text x="267.7" y="238.6">TITLE:</text>
<text x="204.2" y="247.5">DRAWN:</text>
<text x="242.3" y="247.5">DATED:</text>
<text x="204.2" y="257.7">CHECKED:</text>
<text x="242.3" y="257.7">DATED:</text>
<text x="278.1" y="258.9">CODE:</text>
<text x="302.3" y="258.9">SIZE:</text>
<text x="339.1" y="258.9">DRAWING NO:</text>
<text x="383.5" y="258.9">REV:</text>
<text x="204.2" y="267.8">QUALITY CONTROL:</text>
<text x="242.3" y="267.8">DATED:</text>
<text x="204.2" y="278">RELEASED:</text>
<text x="242.3" y="278">DATED:</text>
<text x="268" y="281.8">SCALE:</text>
<text x="349.2" y="281.8">SHEET:</text>
<text x="363.9" y="281.8">OF</text>
</g>
</svg>
